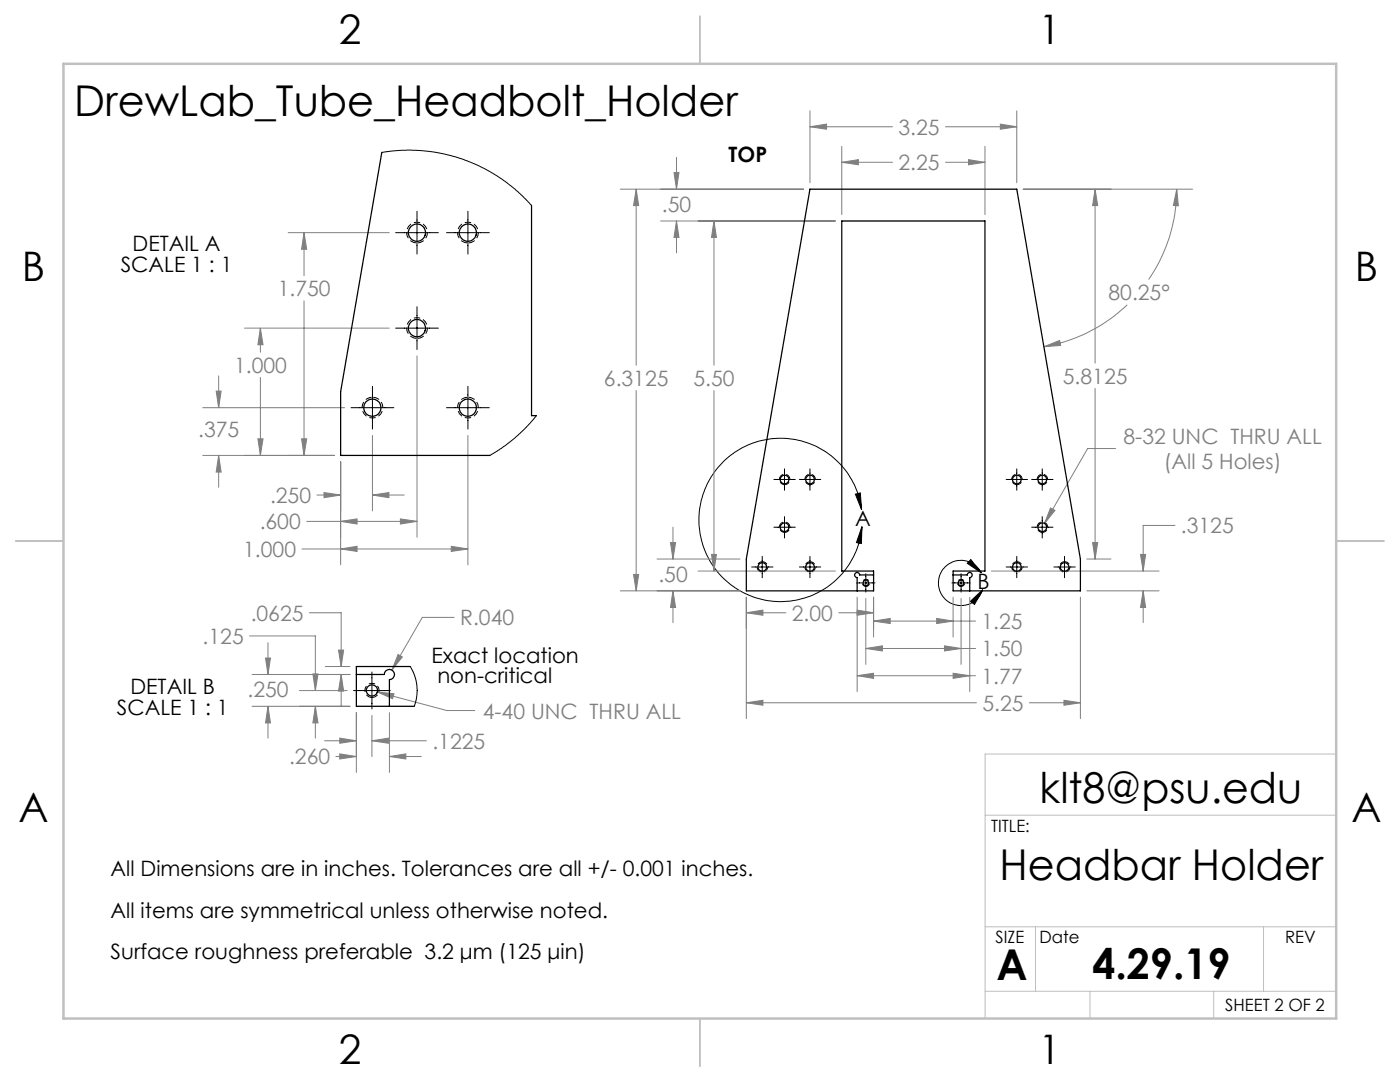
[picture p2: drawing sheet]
<svg xmlns="http://www.w3.org/2000/svg" width="279mm" height="216mm" viewBox="0 0 279 216" stroke-linecap="round" stroke-linejoin="round" font-family="sans-serif">
<g fill="none" stroke="#000" stroke-width=".2">
<path d="M79 46.4h8.5M83.2 42.2v8.5M89.1 46.4h8.5M93.4 42.2v8.5M74.3 77.1v8.5M79 65.5h8.5M83.2 61.2v8.5M93.4 77.1v8.5M70.1 81.4h8.5M89.1 81.4h8.5M154.4 95.7h4.3M156.6 93.6v4.2"/>
<path d="M159.5 95.7h4.3M161.6 93.6v4.2M170.7 98.6l1-.2 .2 3.3zM200.8 95.7h4.3M202.9 93.6v4.2M205.9 95.7h4.2M208 93.6v4.2M150 113.1h4.3M152.1 111v4.3M154.4 105.2h4.3M156.6 103.1v4.3M159.5 113.1h4.3"/>
<path d="M161.6 111v4.3M171 116.3h3.6M171.9 101.7a16.3 16.3 0 0 0-25-11.6 16.3 16.3 0 0 0 .5 27.6 16.3 16.3 0 0 0 24.6-12.6M172 105.1l-.1 3.3-1-.1zM172.8 114.5v3.6M190 116.3h3.6M191.8 114.5v3.6M193.7 120l2.4-2.3-1.6 2.9zM193.7 111.7l2.1 2.6-2.8-1.9zM195.8 114.3a4.5 4.5 0 0 0-7-1.3 4.5 4.5 0 0 0 .6 7.1 4.5 4.5 0 0 0 6.7-2.4M200.8 113.1h4.3M202.9 111v4.3"/>
<path d="M205.9 105.2h4.2M208 103.1v4.3M210.3 113.1h4.3M212.4 111v4.3M70.6 137.8h7.3M74.2 134.1v7.4"/>
</g>
<g fill="none" stroke="#808080" stroke-width=".2">
<path d="M123.8 37.7h36.6M127 37.7l.5 3.3h-1.1zM127 37.7v35.2M134.5 34.4h1l-.5 3.3zM135 31.4v6.3M161.6 25.3l3.4-.5v1zM161.6 22.1v14.4M161.6 25.3h16.5M168 32.4l3.3-.5v1zM168 29.2v13.6M168 32.4h10.1M188.7 25.3h14.2"/>
<path d="M188.7 32.4h7.9M193.3 31.9l3.3 .5-3.3 .5zM196.6 29.2v13.6M199.6 24.8l3.3 .5-3.3 .5zM202.9 22.1v14.4M204.2 37.7h33.8M218.5 37.7l.6 3.3h-1zM218.5 37.7v34.8M234.8 37.7l.4 3.4-1-.1zM234.8 37.7a31.7 31.7 0 0 1-5.6 18.1M57.5 46.4h20.2M60.7 46.4l.5 3.3h-1z"/>
<path d="M60.7 46.4v8.6M131.8 44.1h34.9M135 44.1l.5 3.3h-1zM135 44.1v6.3M142.5 44.1l.5 3.3h-1zM142.5 44.1v28.8M43.1 78h1l-.5 3.4zM43.6 75v6.4M48.8 65.5h28.9M52 65.5l.5 3.3h-1zM52 65.5v4.8M52 75.3v15.6"/>
<path d="M60.7 60v30.9M83.2 71v36.2M127 77.9v40M142.5 77.9v36M208.4 69.2l3.1-1.3 .2 1zM218.5 77.5v34M225 60.8a32.3 32.3 0 0 1-16.6 8.4M40.5 90.9h26.2M40.5 81.4h28.3M43.6 90.9l.5 3.3h-1zM43.6 90.9v6.3M51.5 87.6h1l-.5 3.3z"/>
<path d="M60.2 87.6h1l-.5 3.3zM63.3 98.8h4.7M64.7 98.3l3.3 .5-3.3 .5zM68 92.1v20.6M74.3 98.8l3.3-.5v1zM74.3 86.9v15.1M74.3 98.8h6.4M93.4 86.9v25.8M222.6 89.5h-5.5l-8.6 15M60.3 109.5h33.1M61.2 104h22M68 104l3.3-.5v1.1z"/>
<path d="M68 109.5l3.3-.5v1zM79.9 103.5l3.3 .5-3.3 .6zM90.1 109l3.3 .5-3.3 .5zM123.8 117.9h23.9M126.4 114.6h1.1l-.5 3.3zM131.1 111.5h16.6M133.8 108.3h1l-.5 3.2zM134.3 117.9l.5 3.3h-1zM134.3 105.2v6.3M134.3 117.9v6.3M139.3 113.9h27.4M142 110.6h1l-.5 3.3z"/>
<path d="M148.9 119.2v24.2M171.1 119.2v18.8M172.8 119.4v13.2M174.3 119.2v7.9M190.2 119.2v7.9M191.8 119.4v13.2M193.5 119.2v18.8M197.8 113.9h33.5M209.7 101.4l.8 .4-2 2.7zM215.6 119.2v24.2M216.9 117.9h14.4M216.9 111.5h4.8"/>
<path d="M218.1 108.3h1l-.6 3.2zM227.6 110.6h1l-.5 3.3zM228.1 117.9l.5 3.3h-1zM228.1 117.9v6.3M234.5 104.8h-6.4v9.1M49.8 126.9h13.1v10.9M50.3 134.6h19.6M53 131.3h1l-.5 3.3zM53.5 128.2v6.4M59.8 137.8h9.5M61.7 122.3h6.4v10.7M62.4 134.5h1.1l-.6 3.3z"/>
<path d="M64.9 133h5M67.6 129.7h1l-.5 3.3zM68.1 134.6l.5 3.3h-1zM68.1 134.6v6.3M75.3 138.1l3.3 .3-.2 1zM75.3 138.1l13.9 3.7h5.6M79.4 130.6l.9 .5-2.1 2.6zM90.6 123.2h-6.3l-6.1 10.5M148.9 122.3l3.4-.6v1.1zM148.9 122.3h7.9M167.4 122.3h6.9M171.1 121.7l3.2 .6-3.2 .5z"/>
<path d="M171.1 134.8l3.2-.5v1.1zM171.1 134.8h23.6M172.8 129.4l3.3-.5v1zM172.8 129.4h21.9M174.3 123.9l3.4-.5v1zM174.3 123.9h20.4M186.9 123.4l3.3 .5-3.3 .5zM188.5 128.9l3.3 .5-3.3 .5zM190.2 134.3l3.3 .5-3.3 .6zM212.3 139.7l3.3 .5-3.3 .5zM50.3 140.9h19.6M53.5 140.9l.5 3.4h-1z"/>
<path d="M53.5 140.9v6.4M62.9 140.9l.6 3.4h-1.1zM62.9 140.9v6.4M64.8 147.8h6.3M67 151h4.1M67.8 150.4l3.3 .6-3.3 .4zM67.8 147.3l3.3 .5-3.3 .5zM71.1 142.2v11.9M74.2 147.8l3.3-.5v1zM74.2 142.7v8.3M74.2 147.8h10.9M77.7 151l3.3-.6v1z"/>
<path d="M77.7 142.2v11.9M77.7 151h6.4M148.9 140.2l3.4-.5v1zM148.9 140.2h46M205.4 140.2h10.2"/>
</g>
<path d="M156.6 96.7a1.04 1.04 0 0 1-.9-1.5 1.04 1.04 0 0 1 1.7-.1 1.04 1.04 0 0 1-.7 1.6h-.1M161.7 96.7a1.04 1.04 0 0 1-.9-1.5 1.04 1.04 0 0 1 1.7-.1 1.04 1.04 0 0 1-.7 1.6h-.1M203 96.7a1.04 1.04 0 0 1-1-1.5 1.04 1.04 0 0 1 1.8-.1 1.04 1.04 0 0 1-.7 1.6h-.1M208 96.7a1.04 1.04 0 0 1-.9-1.5 1.04 1.04 0 0 1 1.8-.1 1.04 1.04 0 0 1-.7 1.6h-.2M152.2 112.1a1.04 1.04 0 0 0-1 1.5 1.04 1.04 0 0 0 1.8 .1 1.04 1.04 0 0 0-.7-1.6h-.1M156.6 106.2a1.04 1.04 0 0 1-.9-1.5 1.04 1.04 0 0 1 1.7-.1 1.04 1.04 0 0 1-.7 1.6h-.1M161.7 112.1a1.04 1.04 0 0 0-.9 1.5 1.04 1.04 0 0 0 1.7 .1 1.04 1.04 0 0 0-.7-1.6h-.1M203 112.1a1.04 1.04 0 0 0-1 1.5 1.04 1.04 0 0 0 1.8 .1 1.04 1.04 0 0 0-.7-1.6h-.1M208 106.2a1.04 1.04 0 0 1-.9-1.5 1.04 1.04 0 0 1 1.8-.1 1.04 1.04 0 0 1-.7 1.6h-.2M212.5 112.1a1.04 1.04 0 0 0-.9 1.5 1.04 1.04 0 0 0 1.7 .1 1.04 1.04 0 0 0-.7-1.6h-.1" fill="none" stroke="#000" stroke-width=".2" stroke-dasharray="1.3 .6" stroke-dashoffset=".2" stroke-linecap="butt"/>
<path d="M172.8 117a.71 .71 0 0 1-.6-1 .71 .71 0 0 1 1.2-.1 .71 .71 0 0 1-.5 1.1h-.1M191.8 117a.71 .71 0 0 1-.6-1 .71 .71 0 0 1 1.2-.1 .71 .71 0 0 1-.5 1.1h-.1" fill="none" stroke="#000" stroke-width=".2" stroke-dasharray="1.3 .6" stroke-dashoffset=".3" stroke-linecap="butt"/>
<path d="M83.2 48.5a2.08 2.08 0 0 1-1.9-2.9 2.08 2.08 0 0 1 3.5-.6 2.08 2.08 0 0 1-.9 3.4l-.7 .1M93.4 48.5a2.08 2.08 0 0 1-1.9-2.9 2.08 2.08 0 0 1 3.4-.6 2.08 2.08 0 0 1-.9 3.4l-.6 .1M74.3 79.2a2.08 2.08 0 0 0-1.9 3 2.08 2.08 0 0 0 3.5 .5 2.08 2.08 0 0 0-.9-3.3l-.7-.2M83.2 67.5a2.08 2.08 0 0 1-1.9-2.9 2.08 2.08 0 0 1 3.5-.5 2.08 2.08 0 0 1-.9 3.3l-.7 .1M93.4 79.2a2.08 2.08 0 0 0-1.9 3 2.08 2.08 0 0 0 3.4 .5 2.08 2.08 0 0 0-.9-3.3l-.6-.2" fill="none" stroke="#000" stroke-width=".2" stroke-dasharray="1.3 .6" stroke-dashoffset="-.2" stroke-linecap="butt"/>
<path d="M74.2 139.2a1.42 1.42 0 0 1-1.3-2 1.42 1.42 0 0 1 2.3-.4 1.42 1.42 0 0 1-.4 2.3l-.6 .1" fill="none" stroke="#000" stroke-width=".2" stroke-dasharray="1.3 .6" stroke-linecap="butt"/>
<path d="M266.7 150.5h-70.1v52.7M196.6 162.7h70.1M196.6 197.8h70.1M196.6 184.9h70.1M206.7 184.9v12.9M217.5 197.8v5.4M242.2 197.8v5.4M252.2 184.9v12.9" fill="none" stroke="#c0c0c0" stroke-width=".2"/>
<path d="M139.7 3.2v9.5M3.1 107.9h9.6M266.7 107.9h9.5M139.7 203.2v9.6" fill="none" stroke="#c0c0c0" stroke-width=".25"/>
<path d="M12.7 12.7h254v190.5h-254z" fill="none" stroke="#c0c0c0" stroke-width=".5"/>
<path d="M170.7 98.6l1-.2 .2 3.3zM172 105.1l-.1 3.3-1-.1zM193.7 111.7l2.1 2.6-2.8-1.9zM193.7 120l2.4-2.3-1.6 2.9z" fill="#000"/>
<path d="M209.7 101.4l-1.2 3.1 2-2.7zM199.6 24.8l3.3 .5-3.3 .5zM161.6 25.3l3.4-.5v1zM127 37.7l.5 3.3h-1.1zM126.4 114.6h1.1l-.5 3.3zM142 110.6h1l-.5 3.3zM142.5 44.1l.5 3.3h-1zM193.3 31.9l3.3 .5-3.3 .5zM168 32.4l3.3-.5v1zM208.4 69.2l3.1-1.3 .2 1zM234.8 37.7l.4 3.4-1-.1zM133.8 108.3h1l-.5 3.2zM134.3 117.9l.5 3.3h-1zM135 44.1l.5 3.3h-1zM134.5 34.4h1l-.5 3.3zM228.1 117.9l.5 3.3h-1zM227.6 110.6h1l-.5 3.3zM171.1 121.7l3.2 .6-3.2 .5zM148.9 122.3l3.4-.6v1.1zM148.9 140.2l3.4-.5v1zM212.3 139.7l3.3 .5-3.3 .5zM174.3 123.9l3.4-.5v1zM186.9 123.4l3.3 .5-3.3 .5zM172.8 129.4l3.3-.5v1zM188.5 128.9l3.3 .5-3.3 .5zM171.1 134.8l3.2-.5v1.1zM190.2 134.3l3.3 .5-3.3 .6zM218.5 37.7l.6 3.3h-1zM218.1 108.3h1l-.6 3.2zM43.6 90.9l.5 3.3h-1zM43.1 78h1l-.5 3.4zM51.5 87.6h1l-.5 3.3zM52 65.5l.5 3.3h-1zM60.2 87.6h1l-.5 3.3zM60.7 46.4l.5 3.3h-1zM64.7 98.3l3.3 .5-3.3 .5zM74.3 98.8l3.3-.5v1zM68 104l3.3-.5v1.1zM79.9 103.5l3.3 .5-3.3 .6zM68 109.5l3.3-.5v1zM90.1 109l3.3 .5-3.3 .5zM75.3 138.1l3.1 1.3 .2-1zM79.4 130.6l-1.2 3.1 2.1-2.6zM53.5 140.9l.5 3.4h-1zM53 131.3h1l-.5 3.3zM68.1 134.6l.5 3.3h-1zM67.6 129.7h1l-.5 3.3zM77.7 151l3.3-.6v1zM67.8 150.4l3.3 .6-3.3 .4zM67.8 147.3l3.3 .5-3.3 .5zM74.2 147.8l3.3-.5v1zM62.9 140.9l.6 3.4h-1.1zM62.4 134.5h1.1l-.6 3.3z" fill="#808080"/>
<g fill="none" stroke="#000" stroke-width=".25">
<path d="M76.2 30.4l-8.2 47.8v12.7h29.8M161.6 37.7h41.3l12.7 73.8v6.4h-25.4v-4h6.4v-69.8h-28.6v69.8h6.3v4h-25.4v-6.4zM106.1 41v41.9h1M174.3 114.7h-2.7a.51 .51 0 0 0-.6-.5 .51 .51 0 0 0-.5 .6 .51 .51 0 0 0 .6 .5v2.6M190.2 114.7h2.8a.51 .51 0 0 1 .6-.5 .51 .51 0 0 1 .5 .6 .51 .51 0 0 1-.6 .5v2.6M71.1 134.6h5.6a1.01 1.01 0 0 1 1-1 1.01 1.01 0 0 1 1 1 1.01 1.01 0 0 1-1 1v5.3M81.9 133h-10.8v7.9h11.6"/>
<circle cx="83.2" cy="46.4" r="1.72"/>
<circle cx="93.4" cy="46.4" r="1.72"/>
<circle cx="83.2" cy="65.5" r="1.72"/>
<circle cx="74.3" cy="81.3" r="1.73"/>
<circle cx="93.4" cy="81.3" r="1.73"/>
<circle cx="156.6" cy="95.7" r=".86"/>
<circle cx="161.7" cy="95.7" r=".86"/>
<circle cx="202.9" cy="95.7" r=".86"/>
<circle cx="208" cy="95.7" r=".86"/>
<circle cx="152.1" cy="113.2" r=".86"/>
<circle cx="156.6" cy="105.2" r=".86"/>
<circle cx="161.7" cy="113.2" r=".86"/>
<circle cx="172.8" cy="116.3" r=".56"/>
<circle cx="191.8" cy="116.3" r=".57"/>
<circle cx="202.9" cy="113.2" r=".86"/>
<circle cx="208" cy="105.2" r=".86"/>
<circle cx="212.5" cy="113.2" r=".86"/>
<circle cx="74.2" cy="137.8" r="1.12"/>
</g>
<path d="M76.2 30.4l3.8-.4 4.2 .1 4.3 .6 4.1 1.2 4 1.7 3.5 2.1 3.3 2.6 2.7 2.7M107.1 82.9l-2 2.3-2.4 2.2-2.7 2.1-2.2 1.4M81.9 133l.8 1.7 .5 2.2v2l-.5 2" fill="none" stroke="#000" stroke-width=".2"/>
<g font-size="8.5">
<text x="14.8" y="23.2">DrewLab_Tube_Headbolt_Holder</text>
<text x="207.5" y="160.2">klt8@psu.edu</text>
<text x="199.5" y="175.5">Headbar Holder</text>
<text x="198.9" y="195.5">A</text>
<text x="218" y="195.4">4.29.19</text>
</g>
<g font-size="8.1">
<text x="67.6" y="8.9">2</text>
<text x="207.3" y="8.9">1</text>
<text x="4.4" y="56.2">B</text>
<text x="270.4" y="56.2">B</text>
<text x="3.7" y="164.1">A</text>
<text x="269.7" y="164.1">A</text>
<text x="67.6" y="212.4">2</text>
<text x="207.3" y="212.4">1</text>
</g>
<g font-size="4.2" fill="#808080">
<text x="179.3" y="26.9">3.25</text>
<text x="179.3" y="34">2.25</text>
<text x="132.1" y="42.4">.50</text>
<text x="55.4" y="59.1">1.750</text>
<text x="221.2" y="59.9">80.25°</text>
<text x="46.7" y="74.4">1.000</text>
<text x="120.5" y="77">6.3125</text>
<text x="138.4" y="77">5.50</text>
<text x="212.1" y="76.6">5.8125</text>
<text x="39.6" y="87.1">.375</text>
<text x="224.2" y="88.6">8-32 UNC THRU ALL</text>
<text x="232.2" y="93.6">(All 5 Holes)</text>
<text x="53.9" y="100.4">.250</text>
<text x="51.8" y="105.6">.600</text>
<text x="235.7" y="106.4">.3125</text>
<text x="48.5" y="111.1">1.000</text>
<text x="131.4" y="116.2">.50</text>
<text x="50" y="123.9">.0625</text>
<text x="91.8" y="124.8">R.040</text>
<text x="158" y="123.8">2.00</text>
<text x="195.9" y="125.5">1.25</text>
<text x="40.4" y="128.5">.125</text>
<text x="195.9" y="131">1.50</text>
<text x="195.9" y="136.4">1.77</text>
<text x="49.4" y="139">.250</text>
<text x="96.4" y="143.4">4-40 UNC THRU ALL</text>
<text x="196.1" y="141.8">5.25</text>
<text x="86.3" y="149.4">.1225</text>
<text x="57.7" y="152.5">.260</text>
</g>
<g font-size="4.2">
<text x="145.4" y="32.4">TOP</text>
<text x="26.5" y="50.1">DETAIL A</text>
<text x="24.1" y="54.2">SCALE 1 : 1</text>
<text x="170.6" y="104.9">A</text>
<text x="195.1" y="117.5">B</text>
<text x="86.1" y="132.2">Exact location</text>
<text x="87.3" y="136.4">non-critical</text>
<text x="23.3" y="142.6">SCALE 1 : 1</text>
<text x="26" y="138.4">DETAIL B</text>
<text x="22.1" y="174.7">All Dimensions are in inches. Tolerances are all +/- 0.001 inches.</text>
<text x="22.1" y="183.1">All items are symmetrical unless otherwise noted.</text>
<text x="22.1" y="191.4">Surface roughness preferable 3.2 μm (125 μin)</text>
</g>
<g font-size="3.4">
<text x="197.8" y="166">TITLE:</text>
<text x="198.7" y="188.1">SIZE</text>
<text x="207.5" y="188.1">Date</text>
<text x="256.5" y="188.2">REV</text>
<text x="244.5" y="201.7">SHEET 2 OF 2</text>
</g>
</svg>
